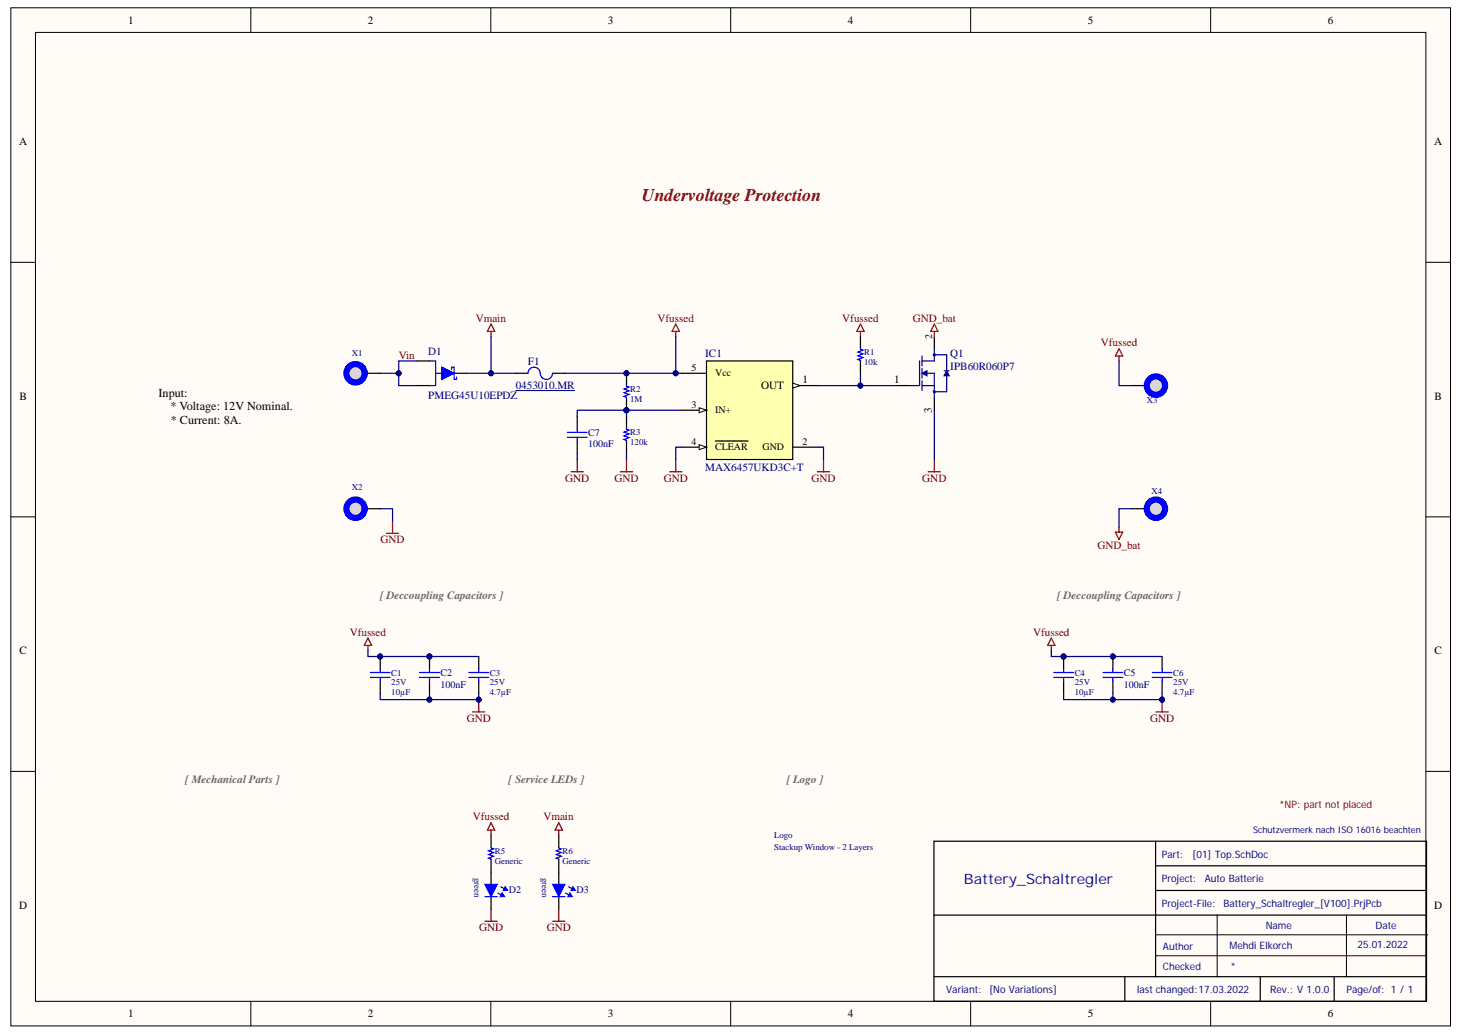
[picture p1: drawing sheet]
<svg xmlns="http://www.w3.org/2000/svg" width="297mm" height="210mm" viewBox="0 0 297 210" stroke-linecap="round" stroke-linejoin="round" font-family="sans-serif">
<g fill="#fffcf8" stroke="#000" stroke-width=".2">
<path d="M2.2 1.6h292v206.5h-292z"/>
<path d="M7.2 6.6h282v196.5h-282z"/>
</g>
<g fill="none" stroke="#000" stroke-width=".2">
<path d="M50.9 1.6v5M99.5 1.6v5M148.2 1.6v5M196.8 1.6v5M245.5 1.6v5M2.2 53.2h5M289.2 53.2h5M2.2 104.8h5M289.2 104.8h5M2.2 156.4h5M289.2 156.4h5M234.3 193.8h55"/>
<path d="M234.3 189.6h55.2M246.8 185.6v12.5M273.1 185.6v12.5M50.9 203.1v5M99.5 203.1v5M148.2 203.1v5M196.8 203.1v5M245.5 203.1v5"/>
</g>
<path d="M74.6 103.2h2.5M189.4 170.6h99.9v32.5h-99.9zM234.3 170.6v27.5M234.3 175.6h55M189.4 185.6h99.9M189.4 198.1h99.9M228.1 198.1v5M234.3 180.6h55M255.6 198.1v5M270.6 198.1v5" fill="none" stroke="#000" stroke-width=".25"/>
<circle cx="72.1" cy="103.2" r="1.87" fill="#d9d9d9" stroke="#00f" stroke-width="1.2"/>
<path d="M74.6 75.7h2.5" fill="none" stroke="#000" stroke-width=".25"/>
<circle cx="72.1" cy="75.7" r="1.87" fill="#d9d9d9" stroke="#00f" stroke-width="1.2"/>
<path d="M229.4 78.2h2.5" fill="none" stroke="#000" stroke-width=".25"/>
<circle cx="234.4" cy="78.2" r="1.87" fill="#d9d9d9" stroke="#00f" stroke-width="1.2"/>
<path d="M229.4 103.2h2.5" fill="none" stroke="#000" stroke-width=".25"/>
<circle cx="234.4" cy="103.2" r="1.87" fill="#d9d9d9" stroke="#00f" stroke-width="1.2"/>
<g fill="none" stroke="#800000" stroke-width=".25">
<path d="M137 67.2v1M137 65.7l.8 1.5h-1.5zM174.5 65.7l.7 1.5h-1.5zM174.5 67.2v1M125.8 95.7h2.5M127 93.2v2.5M135.8 95.7h2.5M137 93.2v2.5M165.8 95.7h2.5M167 93.2v2.5M188.2 95.7h2.5M189.5 93.2v2.5"/>
<path d="M78.4 108.2h2.5M79.6 105.7v2.5"/>
</g>
<path d="M127 75.7v2.5M127 80.7v2.5M127 84.4v2.5M127 89.4v2.5M113.3 176.8v2.5M113.3 181.8v2.5" fill="none" stroke="#000" stroke-width=".25"/>
<path d="M127 78.2v.1l.5 .2-.9 .4 .9 .3-.9 .4 .9 .4-.9 .4 .4 .2v.1M127 86.9v.2l.5 .1-.9 .4 .9 .4-.9 .4 .9 .3-.9 .4 .4 .2v.1" fill="none" stroke="#00f" stroke-width=".25"/>
<g fill="#000080" stroke="#000080" stroke-width=".2">
<circle cx="127" cy="83.2" r=".49"/>
<circle cx="127" cy="75.7" r=".49"/>
</g>
<path d="M112.1 179.3h2.5l-1.3 2.5z" fill="#00f"/>
<path d="M112.1 179.3h2.5l-1.3 2.5zM112.1 181.8h2.5" fill="none" stroke="#00f" stroke-width=".25"/>
<path d="M116.2 179.8l.5 .8h-.9z" fill="#00f"/>
<path d="M116.2 179.8l.5 .8h-.9z" fill="none" stroke="#00f" stroke-width=".25"/>
<path d="M115.6 181.1l.4 .7h-.8z" fill="#00f"/>
<path d="M115.3 179.8l.8 .5M114.7 181.1l.7 .4M115.6 181.1l.4 .7h-.8z" fill="none" stroke="#00f" stroke-width=".25"/>
<path d="M112.1 186.8h2.5M113.3 184.3v2.5" fill="none" stroke="#800000" stroke-width=".25"/>
<path d="M99.6 176.8v2.5M99.6 181.8v2.5" fill="none" stroke="#000" stroke-width=".25"/>
<path d="M98.3 179.3h2.5l-1.2 2.5z" fill="#00f"/>
<path d="M98.3 179.3h2.5l-1.2 2.5zM98.3 181.8h2.5" fill="none" stroke="#00f" stroke-width=".25"/>
<path d="M102.5 179.8l.4 .8h-.8z" fill="#00f"/>
<path d="M102.5 179.8l.4 .8h-.8z" fill="none" stroke="#00f" stroke-width=".25"/>
<path d="M101.8 181.1l.5 .7h-.8z" fill="#00f"/>
<g fill="none" stroke="#00f" stroke-width=".25">
<path d="M107.1 75.7a1.24 1.24 0 0 1 1.2-1.2 1.24 1.24 0 0 1 1.2 1.2 1.25 1.25 0 0 0 1.3 1.3 1.25 1.25 0 0 0 1.2-1.3M174.5 70.7v.1l.5 .2-1 .4 1 .4-1 .4 1 .3-1 .4 .5 .2v.1M75.1 136.4h4M75.1 137.4h4M77.1 135.6v.8M77.1 137.4v.7M95.1 136.4h4M95.1 137.4h4M97.1 135.6v.8M97.1 137.4v.7M213.7 136.4h4M213.7 137.4h4"/>
<path d="M215.7 135.6v.8M215.7 137.4v.7M223.7 136.4h4M223.7 137.4h4M225.7 135.6v.8M225.7 137.4v.7M233.7 136.4h4M233.7 137.4h4M235.7 135.6v.8M235.7 137.4v.7M99.6 171.9v.1l.5 .2-1 .4 1 .3-1 .4 1 .4-1 .4 .5 .1v.2M101.6 179.8l.7 .5"/>
<path d="M113.3 171.9v.1l.5 .2-1 .4 1 .3-1 .4 1 .4-1 .4 .5 .1v.2M101 181.1l.7 .4M101.8 181.1l.5 .7h-.8z"/>
</g>
<path d="M74.6 129.4l.8 1.5h-1.5zM74.6 130.9v1M95.8 144.4h2.5M97.1 141.9v2.5M234.4 144.4h2.5M235.7 141.9v2.5M99.6 168.4v1M99.6 166.9l.7 1.5h-1.5zM98.3 186.8h2.5M99.6 184.3v2.5" fill="none" stroke="#800000" stroke-width=".25"/>
<path d="M104.6 79.2h11.9" fill="none" stroke="#000080" stroke-width=".2"/>
<g fill="none" stroke="#000" stroke-width=".25">
<path d="M84.6 73.2h2.5M92.1 75.7h2.5M104.6 75.7h2.5M112.1 75.7h2.5M174.5 68.2v2.5M174.5 73.2v2.5M77.1 133.1v2.5M77.1 138.1v2.5M97.1 133.1v2.5M97.1 138.1v2.5M215.7 133.1v2.5M215.7 138.1v2.5"/>
<path d="M225.7 133.1v2.5M225.7 138.1v2.5M235.7 133.1v2.5M235.7 138.1v2.5M99.6 169.4v2.5M99.6 174.4v2.4M113.3 169.4v2.5M113.3 174.4v2.4"/>
</g>
<g fill="#000080" stroke="#000080" stroke-width=".2">
<circle cx="235.7" cy="141.9" r=".49"/>
<circle cx="225.7" cy="133.1" r=".49"/>
<circle cx="97.1" cy="141.9" r=".49"/>
<circle cx="215.7" cy="133.1" r=".49"/>
<circle cx="77.1" cy="133.1" r=".49"/>
</g>
<path d="M89.6 74.5l2.5 1.2-2.5 1.3z" fill="#00f"/>
<path d="M87.1 73.2h1.2v5h-1.2M88.3 75.7h1.3M89.6 74.5l2.5 1.2-2.5 1.3zM91.6 75v-.5h.5v2.5h.5v-.5" fill="none" stroke="#00f" stroke-width=".25"/>
<path d="M84.6 78.2h2.5M182 78.2h2.5M189.5 68.2v2.5M189.5 80.7v2.5" fill="none" stroke="#000" stroke-width=".25"/>
<path d="M186.5 73.2v5h-2M187 72.2v2M187 74.7v2M187 77.2v2M187 78.2h2.5M189.5 70.7v2.5h-2.5M189.5 75.7v5" fill="none" stroke="#11037f" stroke-width=".25"/>
<path d="M192 75.2l.5 1h-1z" fill="#11037f"/>
<path d="M191.5 75.2h1M192 75.2l.5 1h-1z" fill="none" stroke="#11037f" stroke-width=".25"/>
<path d="M187 75.7l1-.5v1z" fill="#11037f"/>
<g fill="none" stroke="#11037f" stroke-width=".25">
<path d="M187 75.7l1-.5v1zM188 75.7h1.5M189.5 72h2.5v3.2M192 76.2v3.2h-2.5"/>
<circle cx="189.5" cy="72" r=".19"/>
<circle cx="189.5" cy="79.5" r=".19"/>
</g>
<g fill="none" stroke="#800000" stroke-width=".25">
<path d="M99.6 65.7l.7 1.5h-1.5zM99.6 67.2v1M189.5 65.7l.7 1.5h-1.5zM189.5 67.2v1M226.9 70.7l.8 1.5h-1.5zM226.9 72.2v1M115.8 95.7h2.5M117.1 93.2v2.5M226.2 107.9h1.5l-.8 1.5zM226.9 106.9v1M213.2 129.4l.7 1.5h-1.5zM213.2 130.9v1"/>
<path d="M113.3 166.9l.8 1.5h-1.5zM113.3 168.4v1"/>
</g>
<path d="M117.1 84.4v2.5M117.1 89.4v2.5M87.1 133.1v2.5M87.1 138.1v2.5" fill="none" stroke="#000" stroke-width=".25"/>
<circle cx="87.1" cy="133.1" r=".49" fill="#000080" stroke="#000080" stroke-width=".2"/>
<path d="M115.1 87.7h4M115.1 88.7h4M117.1 86.9v.8M117.1 88.7v.7M85.1 136.4h4M85.1 137.4h4M87.1 135.6v.8M87.1 137.4v.7" fill="none" stroke="#00f" stroke-width=".25"/>
<path d="M143.3 73.2h17.5v20h-17.5z" fill-rule="evenodd" fill="#ffffb0"/>
<path d="M143.3 73.2h17.5v20h-17.5zM138.3 83.2h5" fill="none" stroke="#000" stroke-width=".25"/>
<path d="M141.8 82.7l1.5 .5-1.5 .5z" fill="#fffcf8"/>
<path d="M141.8 82.7l1.5 .5-1.5 .5z" fill="none" stroke="#000" stroke-width=".2"/>
<path d="M138.3 90.7h5" fill="none" stroke="#000" stroke-width=".25"/>
<path d="M141.8 90.2l1.5 .5-1.5 .5z" fill="#fffcf8"/>
<path d="M141.8 90.2l1.5 .5-1.5 .5z" fill="none" stroke="#000" stroke-width=".2"/>
<path d="M160.8 78.2h5M145 89.4h6.7M160.8 90.7h5" fill="none" stroke="#000" stroke-width=".25"/>
<path d="M160.8 77.7l1.5 .5-1.5 .5z" fill="#fffcf8"/>
<path d="M160.8 77.7l1.5 .5-1.5 .5z" fill="none" stroke="#000" stroke-width=".2"/>
<path d="M138.3 75.7h5" fill="none" stroke="#000" stroke-width=".25"/>
<g fill="none" stroke="#000080" stroke-width=".25">
<path d="M80.9 75.7v2.5h3.7M84.6 73.2h-3.7v2.5h-3.8M94.6 75.7h10M99.6 68.2v7.5M114.6 75.7h22.4M137 68.2v7.5h1.3M165.8 78.2h16.2M174.5 75.7v2.5M226.9 73.2v5h2.5M117.1 91.9v1.3M127 83.2h-9.9v1.2M127 83.2v1.2"/>
<path d="M127 91.9v1.3M127 83.2h11.3M138.3 90.7h-1.3v2.5M165.8 90.7h1.2v2.5M189.5 83.2v10M77.1 103.2h2.5v2.5M229.4 103.2h-2.5v3.7M74.6 131.9v1.2h22.5M213.2 131.9v1.2h22.5M77.1 140.6v1.3h20v-1.3M87.1 140.6v1.3M215.7 140.6v1.3h10"/>
<path d="M225.7 140.6v1.3h10v-1.3"/>
</g>
<g fill="#000080" stroke="#000080" stroke-width=".2">
<circle cx="127" cy="83.2" r=".49"/>
<circle cx="137" cy="75.7" r=".49"/>
<circle cx="174.5" cy="78.2" r=".49"/>
<circle cx="127" cy="75.7" r=".49"/>
<circle cx="215.7" cy="133.1" r=".49"/>
<circle cx="225.7" cy="133.1" r=".49"/>
<circle cx="77.1" cy="133.1" r=".49"/>
<circle cx="87.1" cy="133.1" r=".49"/>
<circle cx="97.1" cy="141.9" r=".49"/>
<circle cx="87.1" cy="141.9" r=".49"/>
<circle cx="225.7" cy="141.9" r=".49"/>
<circle cx="235.7" cy="141.9" r=".49"/>
<circle cx="80.8" cy="75.7" r=".49"/>
<circle cx="99.6" cy="75.7" r=".49"/>
</g>
<text font-size="3.6" fill="#980000" x="130.2" y="40.7">Undervoltage Protection</text>
<text font-size="2.9" fill="#11037f" x="195.5" y="179.2">Battery_Schaltregler</text>
<g font-size="2.5">
<text x="32.2" y="80.4">Input:</text>
<text x="34.6" y="83.2">* Voltage: 12V Nominal.</text>
<text x="34.6" y="85.9">* Current: 8A.</text>
</g>
<g font-size="2.3">
<text x="26" y="4.8">1</text>
<text x="74.6" y="4.8">2</text>
<text x="123.3" y="4.8">3</text>
<text x="171.9" y="4.8">4</text>
<text x="220.6" y="4.8">5</text>
<text x="269.3" y="4.8">6</text>
<text x="3.9" y="29.4">A</text>
<text x="290.9" y="29.4">A</text>
<text x="162.8" y="77.7">1</text>
<text x="181.3" y="77.7">1</text>
<text x="4" y="81">B</text>
<text x="154.4" y="79">OUT</text>
<text x="189" y="83.8" transform="rotate(-90 189 83.8)">3</text>
<text x="290.9" y="81">B</text>
<text x="4" y="132.7">C</text>
<text x="290.9" y="132.7">C</text>
<text x="3.9" y="184.3">D</text>
<text x="290.9" y="184.3">D</text>
<text x="26" y="206.3">1</text>
<text x="74.6" y="206.3">2</text>
<text x="123.3" y="206.3">3</text>
<text x="171.9" y="206.3">4</text>
<text x="220.6" y="206.3">5</text>
<text x="269.3" y="206.3">6</text>
</g>
<g font-size="2.3" fill="#800000">
<text x="96.5" y="65.2">Vmain</text>
<text x="133.4" y="65.2">Vfussed</text>
<text x="170.8" y="65.2">Vfussed</text>
<text x="185.1" y="65.2">GND_bat</text>
<text x="223.2" y="70.2">Vfussed</text>
<text x="80.9" y="72.7">Vin</text>
<text x="114.6" y="97.7">GND</text>
<text x="124.6" y="97.7">GND</text>
<text x="134.6" y="97.7">GND</text>
<text x="164.6" y="97.7">GND</text>
<text x="187" y="97.7">GND</text>
<text x="77.2" y="110.2">GND</text>
<text x="222.5" y="111.4">GND_bat</text>
<text x="70.9" y="128.9">Vfussed</text>
<text x="209.5" y="128.9">Vfussed</text>
<text x="94.6" y="146.4">GND</text>
<text x="233.2" y="146.4">GND</text>
<text x="95.9" y="166.4">Vfussed</text>
<text x="110.2" y="166.4">Vmain</text>
<text x="97.1" y="188.8">GND</text>
<text x="110.9" y="188.8">GND</text>
</g>
<g font-size="2.3" fill="#000080">
<text x="86.9" y="72">D1</text>
<text x="107.1" y="74">F1</text>
<text x="143" y="72.5">IC1</text>
<text x="192.7" y="75">IPB60R060P7</text>
<text x="192.7" y="72.5">Q1</text>
<text x="86.9" y="81">PMEG45U10EPDZ</text>
<text x="104.6" y="79">0453010.MR</text>
<text x="143" y="95.4">MAX6457UKD3C+T</text>
</g>
<g font-size="2.3" fill="#666">
<text x="77.1" y="121.4">[Deccoupling Capacitors ]</text>
<text x="214.4" y="121.4">[Deccoupling Capacitors ]</text>
<text x="37.6" y="158.9">[ Mechanical Parts ]</text>
<text x="103.1" y="158.9">[ Service LEDs ]</text>
<text x="159.5" y="158.9">[ Logo ]</text>
</g>
<text font-size="2.1" fill="#980000" x="259.4" y="163.9">*NP: part not placed</text>
<g font-size="2.1" fill="#000080">
<text x="235.6" y="173.9">Part:</text>
<text x="241.8" y="173.9">[01] Top.SchDoc</text>
<text x="235.6" y="178.9">Project:</text>
<text x="244.3" y="178.9">Auto Batterie</text>
<text x="235.6" y="183.9">Project-File:</text>
<text x="248.1" y="183.9">Battery_Schaltregler_[V100].PrjPcb</text>
<text x="256.7" y="188.4">Name</text>
<text x="278.9" y="188.4">Date</text>
<text x="235.8" y="192.7">Author</text>
<text x="235.8" y="196.7">Checked</text>
<text x="249.3" y="192.4">Mehdi Elkorch</text>
<text x="249.6" y="196.7">*</text>
<text x="275.3" y="192.2">25.01.2022</text>
<text x="191.9" y="201.4">Variant:</text>
<text x="200.6" y="201.4">[No Variations]</text>
<text x="230.6" y="201.4">last changed:17.03.2022</text>
<text x="257.6" y="201.4">Rev.: V 1.0.0</text>
<text x="273.1" y="201.4">Page/of: 1 / 1</text>
</g>
<g font-size="2">
<text x="189" y="68.7" transform="rotate(-90 189 68.7)">2</text>
<text x="140.3" y="75.3">5</text>
<text x="145" y="76.3">Vcc</text>
<text x="140.3" y="82.8">3</text>
<text x="145" y="83.8">IN+</text>
<text x="140.3" y="90.2">4</text>
<text x="145" y="91.2">CLEAR</text>
<text x="154.6" y="91.2">GND</text>
<text x="162.8" y="90.2">2</text>
</g>
<g font-size="2" fill="#000080">
<text x="119.3" y="88.5">C7</text>
<text x="119.3" y="90.8">100nF</text>
<text x="89.3" y="137.2">C2</text>
<text x="227.9" y="137.2">C5</text>
<text x="89.3" y="139.5">100nF</text>
<text x="227.9" y="139.5">100nF</text>
<text x="103.2" y="181.1">D2</text>
<text x="116.9" y="181.1">D3</text>
</g>
<text font-size="1.9" fill="#000080" x="254.1" y="168.8">Schutzvermerk nach ISO 16016 beachten</text>
<g font-size="1.8" fill="#000080">
<text x="71.3" y="72.2">X1</text>
<text x="175.2" y="74.1">10k</text>
<text x="175.2" y="72.1">R1</text>
<text x="127.8" y="81.6">1M</text>
<text x="127.8" y="79.6">R2</text>
<text x="232.6" y="81.7">X3</text>
<text x="127.8" y="88.3">R3</text>
<text x="127.8" y="90.3">120k</text>
<text x="71.3" y="99.4">X2</text>
<text x="233.5" y="100.3">X4</text>
<text x="79.4" y="137">C1</text>
<text x="99.3" y="137">C3</text>
<text x="217.9" y="137">C4</text>
<text x="237.9" y="137">C6</text>
<text x="79.4" y="139">25V</text>
<text x="79.4" y="141">10µF</text>
<text x="99.3" y="139">25V</text>
<text x="99.3" y="141">4.7µF</text>
<text x="217.9" y="139">25V</text>
<text x="217.9" y="141">10µF</text>
<text x="237.9" y="139">25V</text>
<text x="237.9" y="141">4.7µF</text>
<text x="100.3" y="173.2">R5</text>
<text x="114.1" y="173.2">R6</text>
<text x="157" y="170">Logo</text>
<text x="157" y="172.5">Stackup Window - 2 Layers</text>
<text x="96.2" y="178.1" transform="rotate(90 96.2 178.1)">green</text>
<text x="100.3" y="175.2">Generic</text>
<text x="110" y="178.1" transform="rotate(90 110 178.1)">green</text>
<text x="114.1" y="175.2">Generic</text>
</g>
</svg>
